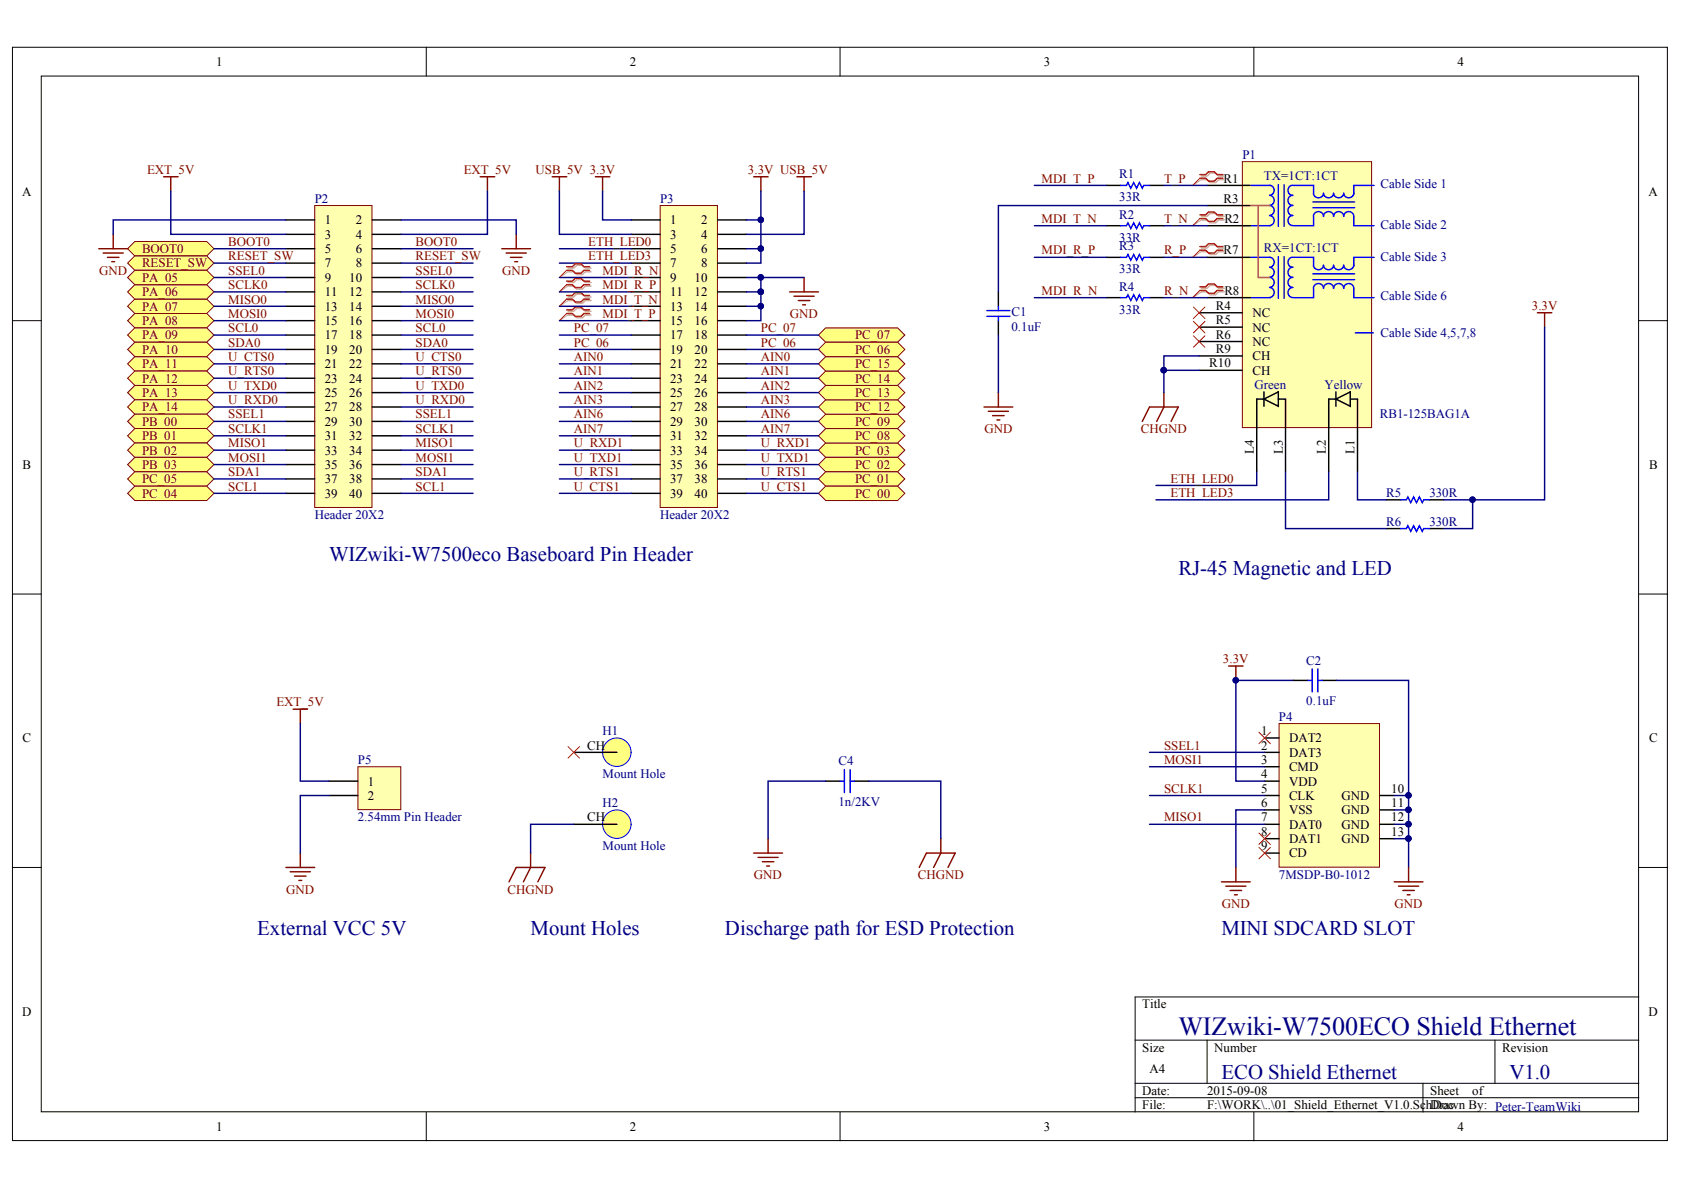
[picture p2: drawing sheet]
<svg xmlns="http://www.w3.org/2000/svg" width="297mm" height="210mm" viewBox="0 0 297 210" stroke-linecap="round" stroke-linejoin="round" font-family="sans-serif">
<g fill="#fff" stroke="#000" stroke-width=".18">
<path d="M2.2 8.3h291.9v192.9h-291.9z"/>
<path d="M7.3 13.4h281.7v182.7h-281.7z"/>
</g>
<g fill="none" stroke="#000" stroke-width=".18">
<path d="M75.2 8.3v5.1M148.2 8.3v5.1M221.2 8.3v5.1M2.2 56.6h5.1M289.1 56.6h5.1M2.2 104.8h5.1M289.1 104.8h5.1M2.2 153h5.1M289.1 153h5.1M289.1 175.9h-88.9v20.3M75.2 196.2v5M148.2 196.2v5"/>
<path d="M200.2 183.5h88.9M200.2 191.1h88.9M200.2 193.6h88.9M212.9 183.5v7.6M221.2 196.2v5M251 191.1v5.1M263.7 183.5v7.6"/>
</g>
<g fill="#ffff80" stroke="#800000" stroke-width=".18">
<path d="M144.4 79.4l1.2-1.3h12.7l1.3 1.3-1.3 1.3h-12.7z" fill-rule="evenodd"/>
<path d="M144.4 81.9l1.2-1.2h12.7l1.3 1.2-1.3 1.3h-12.7z" fill-rule="evenodd"/>
<path d="M144.4 84.5l1.2-1.3h12.7l1.3 1.3-1.3 1.3h-12.7z" fill-rule="evenodd"/>
<path d="M144.4 87l1.2-1.2h12.7l1.3 1.2-1.3 1.3h-12.7z" fill-rule="evenodd"/>
</g>
<path d="M132.9 31.2h2.6M134.2 31.2v2.5M140.6 31.2h2.5M141.8 31.2v2.5" fill="none" stroke="#800000" stroke-width=".25"/>
<g fill="#ffff80" stroke="#800000" stroke-width=".18">
<path d="M144.4 76.9l1.2-1.3h12.7l1.3 1.3-1.3 1.2h-12.7z" fill-rule="evenodd"/>
<path d="M144.4 74.3l1.2-1.2h12.7l1.3 1.2-1.3 1.3h-12.7z" fill-rule="evenodd"/>
<path d="M144.4 71.8l1.2-1.3h12.7l1.3 1.3-1.3 1.3h-12.7z" fill-rule="evenodd"/>
<path d="M144.4 66.7l1.2-1.3h12.7l1.3 1.3-1.3 1.3h-12.7z" fill-rule="evenodd"/>
<path d="M144.4 69.3l1.2-1.3h12.7l1.3 1.3-1.3 1.2h-12.7z" fill-rule="evenodd"/>
<path d="M144.4 64.2l1.2-1.3h12.7l1.3 1.3-1.3 1.2h-12.7z" fill-rule="evenodd"/>
<path d="M144.4 59.1l1.2-1.3h12.7l1.3 1.3-1.3 1.3h-12.7z" fill-rule="evenodd"/>
<path d="M144.4 61.6l1.2-1.2h12.7l1.3 1.2-1.3 1.3h-12.7z" fill-rule="evenodd"/>
</g>
<path d="M116.4 36.3h10.1v53.2h-10.1z" fill="#ffffb0" stroke="#800000" stroke-width=".18"/>
<g fill="none" stroke="#000" stroke-width=".25">
<path d="M111.4 38.8h5M126.6 38.8h5.1M111.4 41.3h5M111.4 43.9h5M111.4 46.4h5M111.4 48.9h5M111.4 51.5h5M111.4 54h5M111.4 56.6h5M111.4 59.1h5M126.6 41.3h5.1M126.6 43.9h5.1"/>
<path d="M126.6 46.4h5.1M126.6 48.9h5.1M126.6 51.5h5.1M126.6 54h5.1M126.6 56.6h5.1M126.6 59.1h5.1M111.4 61.6h5M111.4 64.2h5M111.4 66.7h5M111.4 69.3h5M111.4 71.8h5M111.4 74.3h5"/>
<path d="M111.4 76.9h5M111.4 79.4h5M126.6 61.6h5.1M126.6 64.2h5.1M126.6 66.7h5.1M126.6 69.3h5.1M126.6 71.8h5.1M126.6 74.3h5.1M126.6 76.9h5.1M126.6 79.4h5.1M111.4 81.9h5M111.4 84.5h5"/>
<path d="M111.4 87h5M126.6 81.9h5.1M126.6 84.5h5.1M126.6 87h5.1"/>
</g>
<path d="M55.5 36.3h10.1v53.2h-10.1z" fill="#ffffb0" stroke="#800000" stroke-width=".18"/>
<g fill="none" stroke="#000" stroke-width=".25">
<path d="M50.4 38.8h5.1M65.7 38.8h5M50.4 41.3h5.1M50.4 43.9h5.1M50.4 46.4h5.1M50.4 48.9h5.1M50.4 51.5h5.1M50.4 54h5.1M50.4 56.6h5.1M50.4 59.1h5.1M65.7 41.3h5M65.7 43.9h5"/>
<path d="M65.7 46.4h5M65.7 48.9h5M65.7 51.5h5M65.7 54h5M65.7 56.6h5M65.7 59.1h5M50.4 61.6h5.1M50.4 64.2h5.1M50.4 66.7h5.1M50.4 69.3h5.1M50.4 71.8h5.1M50.4 74.3h5.1"/>
<path d="M50.4 76.9h5.1M50.4 79.4h5.1M65.7 61.6h5M65.7 64.2h5M65.7 66.7h5M65.7 69.3h5M65.7 71.8h5M65.7 74.3h5M65.7 76.9h5M65.7 79.4h5M50.4 81.9h5.1M50.4 84.5h5.1"/>
<path d="M50.4 87h5.1M65.7 81.9h5M65.7 84.5h5M65.7 87h5"/>
</g>
<g fill="#ffff80" stroke="#800000" stroke-width=".18">
<path d="M22.5 43.9l1.3-1.3h12.7l1.2 1.3-1.2 1.2h-12.7z" fill-rule="evenodd"/>
<path d="M22.5 46.4l1.3-1.3h12.7l1.2 1.3-1.2 1.3h-12.7z" fill-rule="evenodd"/>
<path d="M22.5 56.6l1.3-1.3h12.7l1.2 1.3-1.2 1.2h-12.7z" fill-rule="evenodd"/>
<path d="M22.5 64.2l1.3-1.3h12.7l1.2 1.3-1.2 1.2h-12.7z" fill-rule="evenodd"/>
<path d="M22.5 59.1l1.3-1.3h12.7l1.2 1.3-1.2 1.3h-12.7z" fill-rule="evenodd"/>
<path d="M22.5 61.6l1.3-1.2h12.7l1.2 1.2-1.2 1.3h-12.7z" fill-rule="evenodd"/>
<path d="M22.5 66.7l1.3-1.3h12.7l1.2 1.3-1.2 1.3h-12.7z" fill-rule="evenodd"/>
<path d="M22.5 54l1.3-1.2h12.7l1.2 1.2-1.2 1.3h-12.7z" fill-rule="evenodd"/>
<path d="M22.5 51.5l1.3-1.3h12.7l1.2 1.3-1.2 1.3h-12.7z" fill-rule="evenodd"/>
<path d="M22.5 48.9l1.3-1.2h12.7l1.2 1.2-1.2 1.3h-12.7z" fill-rule="evenodd"/>
<path d="M22.5 69.3l1.3-1.3h12.7l1.2 1.3-1.2 1.2h-12.7z" fill-rule="evenodd"/>
<path d="M22.5 71.8l1.3-1.3h12.7l1.2 1.3-1.2 1.3h-12.7z" fill-rule="evenodd"/>
<path d="M22.5 74.3l1.3-1.2h12.7l1.2 1.2-1.2 1.3h-12.7z" fill-rule="evenodd"/>
<path d="M22.5 76.9l1.3-1.3h12.7l1.2 1.3-1.2 1.2h-12.7z" fill-rule="evenodd"/>
<path d="M22.5 79.4l1.3-1.3h12.7l1.2 1.3-1.2 1.3h-12.7z" fill-rule="evenodd"/>
</g>
<path d="M17.4 43.9h5.1M18.2 44.6h3.5M19 45.4h2M19.7 46.2h.5M20 41.3v2.6" fill="none" stroke="#800000" stroke-width=".25"/>
<g fill="#ffff80" stroke="#800000" stroke-width=".18">
<path d="M22.5 81.9l1.3-1.2h12.7l1.2 1.2-1.2 1.3h-12.7z" fill-rule="evenodd"/>
<path d="M22.5 84.5l1.3-1.3h12.7l1.2 1.3-1.2 1.3h-12.7z" fill-rule="evenodd"/>
<path d="M22.5 87l1.3-1.2h12.7l1.2 1.2-1.2 1.3h-12.7z" fill-rule="evenodd"/>
</g>
<g fill="none" stroke="#800000" stroke-width=".25">
<path d="M28.9 31.2h2.5M30.1 31.2v2.5M84.7 31.2h2.5M86 31.2v2.5M97.4 31.2h2.5M98.7 31.2v2.5M105 31.2h2.6M106.3 31.2v2.5M88.5 43.9h5.1M89.3 44.6h3.5M90 45.4h2.1M90.8 46.2h.5"/>
<path d="M91.1 41.3v2.6"/>
</g>
<g fill="none" stroke="#000080" stroke-width=".25">
<path d="M30.1 33.7v7.6h20.3M50.4 38.8h-30.4v2.5M70.7 38.8h20.4v2.5M86 33.7v7.6h-15.3M98.7 33.7v7.6h12.7M106.3 33.7v5.1h5.1M141.8 33.7v7.6h-10.1M37.7 59.1h12.7M37.7 43.9h12.7M37.7 46.4h12.7M37.7 48.9h12.7M37.7 51.5h12.7"/>
<path d="M37.7 54h12.7M37.7 56.6h12.7M70.7 59.1h12.7M70.7 43.9h12.7M70.7 46.4h12.7M70.7 48.9h12.7M70.7 51.5h12.7M70.7 54h12.7M70.7 56.6h12.7M98.7 59.1h12.7M98.7 43.9h12.7M98.7 46.4h12.7"/>
<path d="M131.7 59.1h12.7M37.7 61.6h12.7M37.7 64.2h12.7M37.7 66.7h12.7M37.7 69.3h12.7M37.7 71.8h12.7M37.7 74.3h12.7M37.7 76.9h12.7M37.7 79.4h12.7M70.7 61.6h12.7M70.7 64.2h12.7M70.7 66.7h12.7"/>
<path d="M70.7 69.3h12.7M70.7 71.8h12.7M70.7 74.3h12.7M70.7 76.9h12.7M70.7 79.4h12.7M98.7 61.6h12.7M98.7 64.2h12.7M98.7 66.7h12.7M98.7 69.3h12.7M98.7 71.8h12.7M98.7 74.3h12.7M98.7 76.9h12.7"/>
<path d="M98.7 79.4h12.7M131.7 61.6h12.7M131.7 64.2h12.7M131.7 66.7h12.7M131.7 69.3h12.7M131.7 71.8h12.7M131.7 74.3h12.7M131.7 76.9h12.7M131.7 79.4h12.7M37.7 81.9h12.7M37.7 84.5h12.7M37.7 87h12.7"/>
<path d="M70.7 81.9h12.7M70.7 84.5h12.7M70.7 87h12.7M98.7 81.9h12.7M98.7 84.5h12.7M98.7 87h12.7M131.7 81.9h12.7M131.7 84.5h12.7M131.7 87h12.7"/>
</g>
<path d="M225.6 127.6h17.7v25.4h-17.7z" fill="#ffffb0" stroke="#800000" stroke-width=".18"/>
<g fill="none" stroke="#000" stroke-width=".25">
<path d="M176.1 51.5v2.5M176.1 56.6v2.5M244.5 88.2h2.6M244.5 93.2h2.6M252.1 88.2h2.6M252.1 93.2h2.6M223.1 130.2h2.5M223.1 132.7h2.5M223.1 135.2h2.5M223.1 137.8h2.5M228.1 120h2.6M233.2 120h2.6"/>
<path d="M223.1 140.3h2.5M223.1 142.9h2.5M223.1 145.4h2.5M223.1 147.9h2.5M223.1 150.5h2.5M243.4 140.3h2.5M243.4 142.9h2.5M243.4 145.4h2.5M243.4 147.9h2.5"/>
</g>
<g fill="none" stroke="#000080" stroke-width=".25">
<path d="M98.7 56.6h12.7M98.7 54h12.7M98.7 51.5h12.7M98.7 48.9h12.7M176.1 59.1v10.2M272.5 57.7v30.5h-17.8M221.7 83.1v2.5h-17.8M226.8 83.1v10.1h17.7M234.4 83.1v5.1h-30.5M239.4 83.1v5.1h5.1M259.8 88.2v5h-5.1M202.8 132.7h20.3"/>
<path d="M202.8 135.2h20.3M228.1 120h-10.1v17.8h5.1M235.8 120h12.7v20.3M202.8 145.4h20.3M202.8 140.3h20.3M223.1 142.9h-5.1v10.1M245.9 140.3h2.6v12.7M245.9 147.9h2.6M245.9 145.4h2.6M245.9 142.9h2.6"/>
</g>
<g fill="#000080" stroke="#000080" stroke-width=".18">
<circle cx="248.4" cy="140.3" r=".48"/>
<circle cx="248.4" cy="142.8" r=".48"/>
<circle cx="248.4" cy="145.4" r=".48"/>
<circle cx="248.4" cy="147.9" r=".48"/>
<circle cx="218" cy="120" r=".48"/>
<circle cx="259.7" cy="88.1" r=".48"/>
</g>
<g fill="none" stroke="#800000" stroke-width=".25">
<path d="M271.2 55.2h2.5M272.5 55.2v2.5M173.6 71.8h5M174.3 72.6h3.6M175.1 73.3h2M175.8 74.1h.6M176.1 69.3v2.5M216.7 117.5h2.6M218 117.5v2.5M215.5 155.6h5M216.2 156.3h3.6M217 157.1h2"/>
<path d="M217.7 157.8h.5M218 153v2.6M245.9 155.6h5.1M246.7 156.3h3.5M247.4 157.1h2.1M248.2 157.8h.5M248.5 153v2.6"/>
</g>
<path d="M174.1 54.8h4M174.1 55.8h4M176.1 54v.8M176.1 55.8v.8M247.1 88.2h1l.2-.5 .5 1 .5-1 .6 1 .5-1 .5 1 .2-.5h1M247.1 93.2h1l.2-.5 .5 1 .5-1 .6 1 .5-1 .5 1 .2-.5h1M231.4 118v4M232.5 118v4M230.7 120h.7M232.5 120h.7" fill="none" stroke="#00f" stroke-width=".25"/>
<path d="M99.9 47.7l-1.2 1.2M99.9 50.2l-1.2 1.3M99.9 52.8l-1.2 1.2M99.9 55.3l-1.2 1.3M222.1 129.2l2 2M224.1 129.2l-2 2M222.1 146.9l2 2.1M222.1 149.5l2 2M224.1 146.9l-2 2.1M224.1 149.5l-2 2" fill="none" stroke="#f00" stroke-width=".18"/>
<path d="M100.2 47.3h1l.5-.5h1l.5 .5h1.1M100.2 47.9h1l.5 .5h1l.5-.5h1.1M100.2 49.8h1l.5-.5h1l.5 .5h1.1M100.2 50.5h1l.5 .5h1l.5-.5h1.1M100.2 52.4h1l.5-.5h1l.5 .5h1.1M100.2 53h1l.5 .5h1l.5-.5h1.1M100.2 54.9h1l.5-.5h1l.5 .5h1.1M100.2 55.5h1l.5 .6h1l.5-.6h1.1" fill="none" stroke="#d0a3a3" stroke-width=".25"/>
<path d="M100.2 47.9l-1.5 1M100.2 50.5l-1.5 1M100.2 53l-1.5 1M100.2 55.5l-1.5 1.1" fill="none" stroke="#d0a3a3" stroke-width=".18"/>
<path d="M99.9 47h1.1l.5-.5h1l.5 .5h1M99.9 47.7h1.1l.5 .5h1l.5-.5h1M99.9 49.6h1.1l.5-.5h1l.5 .5h1M99.9 50.2h1.1l.5 .5h1l.5-.5h1M99.9 52.1h1.1l.5-.5h1l.5 .5h1M99.9 52.8h1.1l.5 .5h1l.5-.5h1M99.9 54.7h1.1l.5-.5h1l.5 .5h1M99.9 55.3h1.1l.5 .5h1l.5-.5h1" fill="none" stroke="#f00" stroke-width=".25"/>
<path d="M63.1 135.2h7.6v7.6h-7.6z" fill="#ffffb0" stroke="#800000" stroke-width=".18"/>
<path d="M58.1 137.8h5M58.1 140.3h5" fill="none" stroke="#000" stroke-width=".25"/>
<path d="M51.7 125.1h2.5M53 125.1v2.5M50.4 153h5.1M51.2 153.8h3.5M52 154.5h2M52.7 155.3h.5M53 150.5v2.5" fill="none" stroke="#800000" stroke-width=".25"/>
<path d="M53 127.6v10.2h5.1M58.1 140.3h-5.1v10.2" fill="none" stroke="#000080" stroke-width=".25"/>
<circle cx="108.8" cy="145.4" r="2.51" fill="#ffff80" stroke="#00f" stroke-width=".18"/>
<path d="M101.2 145.4h7.6" fill="none" stroke="#000" stroke-width=".25"/>
<circle cx="108.8" cy="132.7" r="2.51" fill="#ffff80" stroke="#00f" stroke-width=".18"/>
<path d="M101.2 132.7h7.6" fill="none" stroke="#000" stroke-width=".25"/>
<path d="M89.8 155.6l1.3-2.6h5l-1.2 2.6M93.6 150.5v2.5l-1.3 2.6" fill="none" stroke="#800000" stroke-width=".25"/>
<path d="M101.2 145.4h-7.6v5.1" fill="none" stroke="#000080" stroke-width=".25"/>
<path d="M100.2 131.7l2 2M102.2 131.7l-2 2" fill="none" stroke="#f00" stroke-width=".18"/>
<path d="M219.1 28.5h22.8v46.9h-22.8z" fill="#ffffb0" stroke="#800000" stroke-width=".18"/>
<g fill="none" stroke="#000" stroke-width=".25">
<path d="M195.1 32.7h2.6M195.1 39.8h2.6M202.8 32.7h2.5M202.8 39.8h2.5M212.9 32.7h7.6M212.9 36.3h7.6M213 39.8h7.7M195.1 45.4h2.6M195.1 52.5h2.6M202.8 45.4h2.5M202.8 52.5h2.5M211.5 55.2h7.6"/>
<path d="M211.5 57.7h7.6M212.9 45.4h7.6M213 52.5h7.7M211.5 60.2h7.6M211.5 62.8h7.6M211.5 65.3h7.6M222.9 70.4l2.6-1.3v2.6zM222.9 70.4h-1.2v12.7M222.9 69.1v2.6M225.5 70.4h1.3v12.7M235.6 70.4l2.6-1.3v2.6zM235.6 70.4h-1.2v12.7"/>
<path d="M235.6 69.1v2.6M238.2 70.4h1.2v12.7M145.6 137.8h2.6M150.7 137.8h2.6"/>
</g>
<g fill="none" stroke="#00f" stroke-width=".25">
<path d="M197.7 32.7h1l.3-.5 .5 1 .5-1 .5 1 .5-1 .5 1 .2-.5h1.1M197.7 39.8h1l.3-.5 .5 1 .5-1 .5 1 .5-1 .5 1 .2-.5h1.1M220.7 32.7h3.3M220.8 39.8h3.3M223.9 32.7a.89 .89 0 0 1 .8 .9 .89 .89 0 0 1-.7 .9M223.9 34.5a.89 .89 0 0 1 .8 .8 .89 .89 0 0 1-.7 .9M223.9 36.2a.89 .89 0 0 1 .8 .9 .89 .89 0 0 1-.7 .9M223.9 38a.89 .89 0 0 1 .8 .9 .89 .89 0 0 1-.7 .9M225.5 32.6v7.3M226.5 32.6v7.3M228 32.7a.89 .89 0 0 0-.8 .9 .89 .89 0 0 0 .8 .9 .89 .89 0 0 0-.8 .8 .89 .89 0 0 0 .8 .9 .89 .89 0 0 0-.8 .9 .89 .89 0 0 0 .8 .9 .89 .89 0 0 0-.8 .9 .89 .89 0 0 0 .8 .9M228.1 32.7h3.6v1.4a.9 .9 0 0 0 .9 .8 .9 .9 0 0 0 .9-.8 .9 .9 0 0 0 .8 .8 .9 .9 0 0 0 .9-.8 .9 .9 0 0 0 .9 .8 .9 .9 0 0 0 .9-.8 .89 .89 0 0 0 .9 .8 .89 .89 0 0 0 .9-.8"/>
<path d="M231.6 36.6h7.3M231.6 35.6h7.3M231.7 38.3v1.5h-3.6M233.5 38.2a.89 .89 0 0 0-.9-.9 .89 .89 0 0 0-.9 .9M235.2 38.2a.89 .89 0 0 0-.9-.9 .89 .89 0 0 0-.8 .9M237 38.2a.89 .89 0 0 0-.9-.9 .89 .89 0 0 0-.9 .9M238.8 38.2a.89 .89 0 0 0-.9-.9 .89 .89 0 0 0-.9 .9M238.8 38.2v1.6h3.6M242.4 32.7h-3.6v1.5M197.7 45.4h1l.3-.5 .5 1 .5-1 .5 1 .5-1 .5 1 .2-.5h1.1M197.7 52.5h1l.3-.5 .5 1 .5-1 .5 1 .5-1 .5 1 .2-.5h1.1M220.7 45.4h3.3"/>
<path d="M220.8 52.5h3.3M223.9 45.4a.89 .89 0 0 1 .8 .8 .89 .89 0 0 1-.7 .9M223.9 47.1a.89 .89 0 0 1 .8 .9 .89 .89 0 0 1-.7 .9M223.9 48.9a.89 .89 0 0 1 .8 .9 .89 .89 0 0 1-.7 .9M223.9 50.7a.89 .89 0 0 1 .8 .9 .89 .89 0 0 1-.7 .9M225.5 45.3v7.3M226.5 45.3v7.3M228 45.4a.89 .89 0 0 0-.8 .9 .89 .89 0 0 0 .8 .8 .89 .89 0 0 0-.8 .9 .89 .89 0 0 0 .8 .9 .89 .89 0 0 0-.8 .9 .89 .89 0 0 0 .8 .9 .89 .89 0 0 0-.8 .9 .89 .89 0 0 0 .8 .9M228.1 45.4h3.6v1.4a.9 .9 0 0 0 .9 .8 .9 .9 0 0 0 .9-.8 .9 .9 0 0 0 .8 .8 .9 .9 0 0 0 .9-.8 .9 .9 0 0 0 .9 .8 .9 .9 0 0 0 .9-.8 .89 .89 0 0 0 .9 .8 .89 .89 0 0 0 .9-.8M231.6 49.3h7.3M231.6 48.3h7.3M231.7 51v1.5h-3.6"/>
<path d="M233.5 50.9a.89 .89 0 0 0-.9-.9 .89 .89 0 0 0-.9 .9M235.2 50.9a.89 .89 0 0 0-.9-.9 .89 .89 0 0 0-.8 .9M237 50.9a.89 .89 0 0 0-.9-.9 .89 .89 0 0 0-.9 .9M238.8 50.9a.89 .89 0 0 0-.9-.9 .89 .89 0 0 0-.9 .9M238.8 50.9v1.6h3.6M239.1 58.7h3.1M242.4 45.4h-3.6v1.5M148.2 137.8h.7M148.9 135.8v4M150 135.8v4M150 137.8h.7"/>
</g>
<path d="M220.7 36.3h3.3M221.9 36.4v12.5h2" fill="none" stroke="#da2467" stroke-width=".25"/>
<g fill="none" stroke="#000080" stroke-width=".25">
<path d="M131.7 38.8h2.5M134.2 33.7v10.2h-2.5M182.5 39.8h12.6M182.5 32.7h12.6M205.3 32.7h7.6M205.3 39.8h7.7M212.9 36.3h-36.8v15.2M131.7 48.9h10.1M131.7 51.5h2.5M131.7 54h2.5M134.2 43.9v2.5h-2.5M134.2 51.5v5.1h-2.5"/>
<path d="M134.2 48.9v2.6M182.5 45.4h12.6M182.5 52.5h12.6M205.3 45.4h7.6M205.3 52.5h7.7M211.5 65.3h-6.2v4M211.5 62.8h-6.2v2.5M145.6 137.8h-10.1v10.1M153.3 137.8h12.6v10.1"/>
</g>
<path d="M211.6 31.4l-1.2 1.3M211.6 38.5l-1.2 1.3M210.5 54.2l2 2M210.5 56.7l2 2M210.5 59.2l2 2.1M211.6 44.1l-1.2 1.3M211.6 51.2l-1.2 1.3M212.5 54.2l-2 2M212.5 56.7l-2 2M212.5 59.2l-2 2.1" fill="none" stroke="#f00" stroke-width=".18"/>
<g fill="none" stroke="#800000" stroke-width=".25">
<path d="M139.3 51.5h5.1M140.1 52.2h3.5M140.8 53h2M141.6 53.8h.5M141.8 48.9v2.6M201.5 74.3l1.3-2.5h5l-1.2 2.5M205.3 69.3v2.5l-1.3 2.5M132.9 150.5h5.1M133.7 151.2h3.6M134.5 152h2M135.2 152.8h.5M135.5 147.9v2.6"/>
<path d="M162.1 153l1.3-2.5h5.1l-1.3 2.5M165.9 147.9v2.6l-1.2 2.5"/>
</g>
<g fill="#000080" stroke="#000080" stroke-width=".18">
<circle cx="205.3" cy="65.3" r=".49"/>
<circle cx="134.2" cy="38.8" r=".48"/>
<circle cx="134.2" cy="43.8" r=".48"/>
<circle cx="134.2" cy="51.5" r=".48"/>
<circle cx="134.2" cy="54" r=".48"/>
<circle cx="134.2" cy="48.9" r=".48"/>
</g>
<path d="M211.9 31.1h1l.5-.6h1l.5 .6h1.1M211.9 31.7h1l.5 .5h1l.5-.5h1.1M211.9 38.2h1l.5-.5h1l.5 .5h1.1M211.9 38.8h1l.5 .5h1l.5-.5h1.1M211.9 43.7h1l.5-.5h1l.5 .5h1.1M211.9 44.4h1l.5 .5h1l.5-.5h1.1M211.9 50.9h1l.5-.6h1l.5 .6h1.1M211.9 51.5h1l.5 .5h1l.5-.5h1.1" fill="none" stroke="#d0a3a3" stroke-width=".25"/>
<path d="M211.9 31.7l-1.5 1M211.9 38.8l-1.5 1M211.9 44.4l-1.5 1M211.9 51.5l-1.5 1" fill="none" stroke="#d0a3a3" stroke-width=".18"/>
<path d="M211.6 30.8h1.1l.5-.5h1l.5 .5h1M211.6 31.4h1.1l.5 .5h1l.5-.5h1M211.6 37.9h1.1l.5-.5h1l.5 .5h1M211.6 38.5h1.1l.5 .5h1l.5-.5h1M211.6 43.5h1.1l.5-.5h1l.5 .5h1M211.6 44.1h1.1l.5 .5h1l.5-.5h1M211.6 50.6h1.1l.5-.5h1l.5 .5h1M211.6 51.2h1.1l.5 .5h1l.5-.5h1" fill="none" stroke="#f00" stroke-width=".25"/>
<text font-size="4.6" fill="#000080" x="207.9" y="182.5">WIZwiki-W7500ECO Shield Ethernet</text>
<g font-size="3.7" fill="#000080">
<text x="58" y="98.9">WIZwiki-W7500eco Baseboard Pin Header</text>
<text x="207.9" y="101.4">RJ-45 Magnetic and LED</text>
<text x="45.4" y="164.9">External VCC 5V</text>
<text x="93.6" y="164.9">Mount Holes</text>
<text x="127.9" y="164.9">Discharge path for ESD Protection</text>
<text x="215.5" y="164.9">MINI SDCARD SLOT</text>
<text x="215.5" y="190.3">ECO Shield Ethernet</text>
<text x="266.2" y="190.3">V1.0</text>
</g>
<g font-size="2.3">
<text x="38.1" y="11.6">1</text>
<text x="111.1" y="11.6">2</text>
<text x="184.1" y="11.6">3</text>
<text x="257.1" y="11.6">4</text>
<text x="3.9" y="34.5">A</text>
<text x="215.8" y="32.2">R1</text>
<text x="215.8" y="35.8">R3</text>
<text x="290.8" y="34.5">A</text>
<text x="57.3" y="39.6">1</text>
<text x="62.7" y="39.6">2</text>
<text x="118.2" y="39.6">1</text>
<text x="123.7" y="39.6">2</text>
<text x="216" y="39.3">R2</text>
<text x="57.3" y="42.1">3</text>
<text x="57.3" y="44.6">5</text>
<text x="57.3" y="47.2">7</text>
<text x="62.7" y="42.1">4</text>
<text x="62.7" y="44.6">6</text>
<text x="62.7" y="47.2">8</text>
<text x="118.2" y="42.1">3</text>
<text x="118.2" y="44.6">5</text>
<text x="118.2" y="47.2">7</text>
<text x="123.7" y="42.1">4</text>
<text x="123.7" y="44.6">6</text>
<text x="123.7" y="47.2">8</text>
<text x="215.8" y="44.9">R7</text>
<text x="57.3" y="49.7">9</text>
<text x="57.3" y="52.3">11</text>
<text x="61.6" y="49.7">10</text>
<text x="61.6" y="52.3">12</text>
<text x="118.2" y="49.7">9</text>
<text x="118.2" y="52.3">11</text>
<text x="122.5" y="49.7">10</text>
<text x="122.5" y="52.3">12</text>
<text x="216" y="52">R8</text>
<text x="57.3" y="54.8">13</text>
<text x="57.3" y="57.3">15</text>
<text x="57.3" y="59.9">17</text>
<text x="61.6" y="54.8">14</text>
<text x="61.6" y="57.3">16</text>
<text x="61.6" y="59.9">18</text>
<text x="118.2" y="54.8">13</text>
<text x="118.2" y="57.3">15</text>
<text x="118.2" y="59.9">17</text>
<text x="122.5" y="54.8">14</text>
<text x="122.5" y="57.3">16</text>
<text x="122.5" y="59.9">18</text>
<text x="214.4" y="54.7">R4</text>
<text x="214.4" y="59.8">R6</text>
<text x="214.4" y="57.2">R5</text>
<text x="220.9" y="56">NC</text>
<text x="220.9" y="58.5">NC</text>
<text x="57.3" y="62.4">19</text>
<text x="57.3" y="64.9">21</text>
<text x="61.6" y="62.4">20</text>
<text x="61.6" y="64.9">22</text>
<text x="118.2" y="62.4">19</text>
<text x="118.2" y="64.9">21</text>
<text x="122.5" y="62.4">20</text>
<text x="122.5" y="64.9">22</text>
<text x="213.3" y="64.8">R10</text>
<text x="214.4" y="62.3">R9</text>
<text x="220.9" y="61">NC</text>
<text x="220.9" y="63.6">CH</text>
<text x="57.3" y="67.5">23</text>
<text x="57.3" y="70">25</text>
<text x="61.6" y="67.5">24</text>
<text x="61.6" y="70">26</text>
<text x="118.2" y="67.5">23</text>
<text x="118.2" y="70">25</text>
<text x="122.5" y="67.5">24</text>
<text x="122.5" y="70">26</text>
<text x="220.9" y="66.1">CH</text>
<text x="57.3" y="72.5">27</text>
<text x="57.3" y="75.1">29</text>
<text x="57.3" y="77.7">31</text>
<text x="61.6" y="72.5">28</text>
<text x="61.6" y="75.1">30</text>
<text x="61.6" y="77.7">32</text>
<text x="118.2" y="72.5">27</text>
<text x="118.2" y="75.1">29</text>
<text x="118.2" y="77.7">31</text>
<text x="122.5" y="72.5">28</text>
<text x="122.5" y="75.1">30</text>
<text x="122.5" y="77.7">32</text>
<text x="4" y="82.7">B</text>
<text x="57.3" y="80.2">33</text>
<text x="57.3" y="82.7">35</text>
<text x="61.6" y="80.2">34</text>
<text x="61.6" y="82.7">36</text>
<text x="118.2" y="80.2">33</text>
<text x="118.2" y="82.7">35</text>
<text x="122.5" y="80.2">34</text>
<text x="122.5" y="82.7">36</text>
<text x="221.2" y="80.1" transform="rotate(-90 221.2 80.1)">L4</text>
<text x="226.3" y="80.1" transform="rotate(-90 226.3 80.1)">L3</text>
<text x="233.9" y="80.1" transform="rotate(-90 233.9 80.1)">L2</text>
<text x="238.9" y="80.1" transform="rotate(-90 238.9 80.1)">L1</text>
<text x="290.9" y="82.7">B</text>
<text x="57.3" y="85.3">37</text>
<text x="57.3" y="87.8">39</text>
<text x="61.6" y="85.3">38</text>
<text x="61.6" y="87.8">40</text>
<text x="118.2" y="85.3">37</text>
<text x="118.2" y="87.8">39</text>
<text x="122.5" y="85.3">38</text>
<text x="122.5" y="87.8">40</text>
<text x="4" y="131">C</text>
<text x="222.4" y="129.7">1</text>
<text x="227.4" y="131">DAT2</text>
<text x="290.9" y="131">C</text>
<text x="103.6" y="132.2">CH</text>
<text x="222.4" y="132.2">2</text>
<text x="222.4" y="134.8">3</text>
<text x="222.4" y="137.3">4</text>
<text x="227.4" y="133.5">DAT3</text>
<text x="227.4" y="136">CMD</text>
<text x="64.9" y="138.6">1</text>
<text x="64.9" y="141.1">2</text>
<text x="222.4" y="139.8">5</text>
<text x="222.4" y="142.4">6</text>
<text x="227.4" y="138.6">VDD</text>
<text x="227.4" y="141.1">CLK</text>
<text x="227.4" y="143.6">VSS</text>
<text x="236.6" y="141.1">GND</text>
<text x="236.6" y="143.6">GND</text>
<text x="245.4" y="139.8">10</text>
<text x="245.4" y="142.4">11</text>
<text x="103.6" y="144.9">CH</text>
<text x="222.4" y="144.9">7</text>
<text x="222.4" y="147.4">8</text>
<text x="222.4" y="150">9</text>
<text x="227.4" y="146.2">DAT0</text>
<text x="227.4" y="148.7">DAT1</text>
<text x="236.6" y="146.2">GND</text>
<text x="236.6" y="148.7">GND</text>
<text x="245.4" y="144.9">12</text>
<text x="245.4" y="147.4">13</text>
<text x="227.4" y="151.2">CD</text>
<text x="3.9" y="179.1">D</text>
<text x="201.5" y="177.9">Title</text>
<text x="290.8" y="179.1">D</text>
<text x="201.5" y="185.5">Size</text>
<text x="214.2" y="185.5">Number</text>
<text x="265" y="185.5">Revision</text>
<text x="202.7" y="189.3">A4</text>
<text x="201.5" y="193.1">Date:</text>
<text x="201.5" y="195.7">File:</text>
<text x="212.9" y="193.1">2015-09-08</text>
<text x="212.9" y="195.7">F:\WORK\..\01_Shield_Ethernet_V1.0.SchDoc</text>
<text x="252.3" y="193.1">Sheet</text>
<text x="252.3" y="195.7">Drawn By: Peter-TeamWiki</text>
<text x="259.7" y="193.1">of</text>
<text x="38.1" y="199.5">1</text>
<text x="111.1" y="199.5">2</text>
<text x="184.1" y="199.5">3</text>
<text x="257.1" y="199.5">4</text>
</g>
<g font-size="2.3" fill="#000080">
<text x="219.1" y="28">P1</text>
<text x="55.5" y="35.8">P2</text>
<text x="116.4" y="35.8">P3</text>
<text x="197.4" y="31.5">R1</text>
<text x="197.4" y="35.5">33R</text>
<text x="222.9" y="31.8">TX=1CT:1CT</text>
<text x="243.5" y="33.1">Cable Side 1</text>
<text x="197.4" y="38.6">R2</text>
<text x="243.5" y="40.5">Cable Side 2</text>
<text x="197.4" y="42.6">33R</text>
<text x="197.4" y="44.1">R3</text>
<text x="222.9" y="44.5">RX=1CT:1CT</text>
<text x="243.5" y="46">Cable Side 3</text>
<text x="197.4" y="48.2">33R</text>
<text x="197.4" y="51.3">R4</text>
<text x="243.5" y="52.9">Cable Side 6</text>
<text x="178.4" y="55.8">C1</text>
<text x="178.4" y="58.4">0.1uF</text>
<text x="197.4" y="55.3">33R</text>
<text x="243.5" y="59.4">Cable Side 4,5,7,8</text>
<text x="221.3" y="68.6">Green</text>
<text x="233.6" y="68.6">Yellow</text>
<text x="243.4" y="73.8">RB1-125BAG1A</text>
<text x="244.5" y="87.7">R5</text>
<text x="252.1" y="87.7">330R</text>
<text x="55.5" y="91.6">Header 20X2</text>
<text x="116.4" y="91.6">Header 20X2</text>
<text x="244.5" y="92.7">R6</text>
<text x="252.1" y="92.7">330R</text>
<text x="230.4" y="117.2">C2</text>
<text x="230.4" y="124.3">0.1uF</text>
<text x="106.3" y="129.7">H1</text>
<text x="225.6" y="127.1">P4</text>
<text x="63.1" y="134.8">P5</text>
<text x="106.3" y="137.3">Mount Hole</text>
<text x="147.9" y="135">C4</text>
<text x="106.3" y="142.4">H2</text>
<text x="147.9" y="142.1">1n/2KV</text>
<text x="63.1" y="144.9">2.54mm Pin Header</text>
<text x="106.3" y="150">Mount Hole</text>
<text x="225.6" y="155.1">7MSDP-B0-1012</text>
</g>
<g font-size="2.3" fill="#800000">
<text x="25.9" y="30.7">EXT_5V</text>
<text x="81.8" y="30.7">EXT_5V</text>
<text x="94.5" y="30.7">USB_5V 3.3V</text>
<text x="131.9" y="30.7">3.3V USB_5V</text>
<text x="183.7" y="32.2">MDI_T_P</text>
<text x="205.3" y="32.2">T_P</text>
<text x="183.7" y="39.3">MDI_T_N</text>
<text x="205.3" y="39.3">T_N</text>
<text x="25.1" y="44.6">BOOT0</text>
<text x="25.1" y="47.2">RESET_SW</text>
<text x="40.3" y="45.9">RESET_SW</text>
<text x="40.3" y="43.4">BOOT0</text>
<text x="73.3" y="45.9">RESET_SW</text>
<text x="73.3" y="43.4">BOOT0</text>
<text x="103.8" y="43.4">ETH_LED0</text>
<text x="103.8" y="45.9">ETH_LED3</text>
<text x="183.7" y="44.9">MDI_R_P</text>
<text x="205.3" y="44.9">R_P</text>
<text x="17.5" y="48.4">GND</text>
<text x="25.1" y="52.3">PA_06</text>
<text x="25.1" y="49.7">PA_05</text>
<text x="40.3" y="51">SCLK0</text>
<text x="40.3" y="53.5">MISO0</text>
<text x="40.3" y="48.4">SSEL0</text>
<text x="73.3" y="51">SCLK0</text>
<text x="73.3" y="53.5">MISO0</text>
<text x="73.3" y="48.4">SSEL0</text>
<text x="88.6" y="48.4">GND</text>
<text x="106.3" y="48.4">MDI_R_N</text>
<text x="106.3" y="51">MDI_R_P</text>
<text x="106.3" y="53.5">MDI_T_N</text>
<text x="183.7" y="52">MDI_R_N</text>
<text x="205.3" y="52">R_N</text>
<text x="25.1" y="57.3">PA_08</text>
<text x="25.1" y="59.9">PA_09</text>
<text x="25.1" y="54.8">PA_07</text>
<text x="40.3" y="56.1">MOSI0</text>
<text x="40.3" y="58.6">SCL0</text>
<text x="73.3" y="56.1">MOSI0</text>
<text x="73.3" y="58.6">SCL0</text>
<text x="101.2" y="58.6">PC_07</text>
<text x="106.3" y="56.1">MDI_T_P</text>
<text x="134.2" y="58.6">PC_07</text>
<text x="139.3" y="56.1">GND</text>
<text x="150.8" y="59.9">PC_07</text>
<text x="270.2" y="54.7">3.3V</text>
<text x="25.1" y="64.9">PA_11</text>
<text x="25.1" y="62.4">PA_10</text>
<text x="40.3" y="63.7">U_CTS0</text>
<text x="40.3" y="61.1">SDA0</text>
<text x="73.3" y="63.7">U_CTS0</text>
<text x="73.3" y="61.1">SDA0</text>
<text x="101.2" y="63.7">AIN0</text>
<text x="101.2" y="61.1">PC_06</text>
<text x="134.2" y="63.7">AIN0</text>
<text x="134.2" y="61.1">PC_06</text>
<text x="150.8" y="64.9">PC_15</text>
<text x="150.8" y="62.4">PC_06</text>
<text x="25.1" y="67.5">PA_12</text>
<text x="25.1" y="70">PA_13</text>
<text x="40.3" y="66.2">U_RTS0</text>
<text x="40.3" y="68.7">U_TXD0</text>
<text x="40.3" y="71.3">U_RXD0</text>
<text x="73.3" y="66.2">U_RTS0</text>
<text x="73.3" y="68.7">U_TXD0</text>
<text x="73.3" y="71.3">U_RXD0</text>
<text x="101.2" y="66.2">AIN1</text>
<text x="101.2" y="68.7">AIN2</text>
<text x="101.2" y="71.3">AIN3</text>
<text x="134.2" y="66.2">AIN1</text>
<text x="134.2" y="68.7">AIN2</text>
<text x="134.2" y="71.3">AIN3</text>
<text x="150.8" y="67.5">PC_14</text>
<text x="150.8" y="70">PC_13</text>
<text x="25.1" y="72.5">PA_14</text>
<text x="25.1" y="75.1">PB_00</text>
<text x="25.1" y="77.7">PB_01</text>
<text x="40.3" y="76.4">SCLK1</text>
<text x="40.3" y="73.8">SSEL1</text>
<text x="73.3" y="76.4">SCLK1</text>
<text x="73.3" y="73.8">SSEL1</text>
<text x="101.2" y="73.8">AIN6</text>
<text x="101.2" y="76.4">AIN7</text>
<text x="134.2" y="73.8">AIN6</text>
<text x="134.2" y="76.4">AIN7</text>
<text x="150.8" y="77.7">PC_08</text>
<text x="150.8" y="75.1">PC_09</text>
<text x="150.8" y="72.5">PC_12</text>
<text x="173.6" y="76.4">GND</text>
<text x="201.2" y="76.4">CHGND</text>
<text x="25.1" y="80.2">PB_02</text>
<text x="25.1" y="82.7">PB_03</text>
<text x="40.3" y="84">SDA1</text>
<text x="40.3" y="78.9">MISO1</text>
<text x="40.3" y="81.5">MOSI1</text>
<text x="73.3" y="84">SDA1</text>
<text x="73.3" y="78.9">MISO1</text>
<text x="73.3" y="81.5">MOSI1</text>
<text x="101.2" y="84">U_RTS1</text>
<text x="101.2" y="81.5">U_TXD1</text>
<text x="101.2" y="78.9">U_RXD1</text>
<text x="134.2" y="84">U_RTS1</text>
<text x="134.2" y="81.5">U_TXD1</text>
<text x="134.2" y="78.9">U_RXD1</text>
<text x="150.8" y="80.2">PC_03</text>
<text x="150.8" y="82.7">PC_02</text>
<text x="25.1" y="85.3">PC_05</text>
<text x="25.1" y="87.8">PC_04</text>
<text x="40.3" y="86.5">SCL1</text>
<text x="73.3" y="86.5">SCL1</text>
<text x="101.2" y="86.5">U_CTS1</text>
<text x="134.2" y="86.5">U_CTS1</text>
<text x="150.8" y="85.3">PC_01</text>
<text x="150.8" y="87.8">PC_00</text>
<text x="206.5" y="85.1">ETH_LED0</text>
<text x="206.5" y="87.7">ETH_LED3</text>
<text x="215.7" y="117">3.3V</text>
<text x="48.8" y="124.6">EXT_5V</text>
<text x="205.3" y="132.2">SSEL1</text>
<text x="205.3" y="134.8">MOSI1</text>
<text x="205.3" y="139.8">SCLK1</text>
<text x="205.3" y="144.9">MISO1</text>
<text x="133" y="155.1">GND</text>
<text x="161.9" y="155.1">CHGND</text>
<text x="50.5" y="157.6">GND</text>
<text x="89.5" y="157.6">CHGND</text>
<text x="215.5" y="160.1">GND</text>
<text x="246" y="160.1">GND</text>
</g>
</svg>
